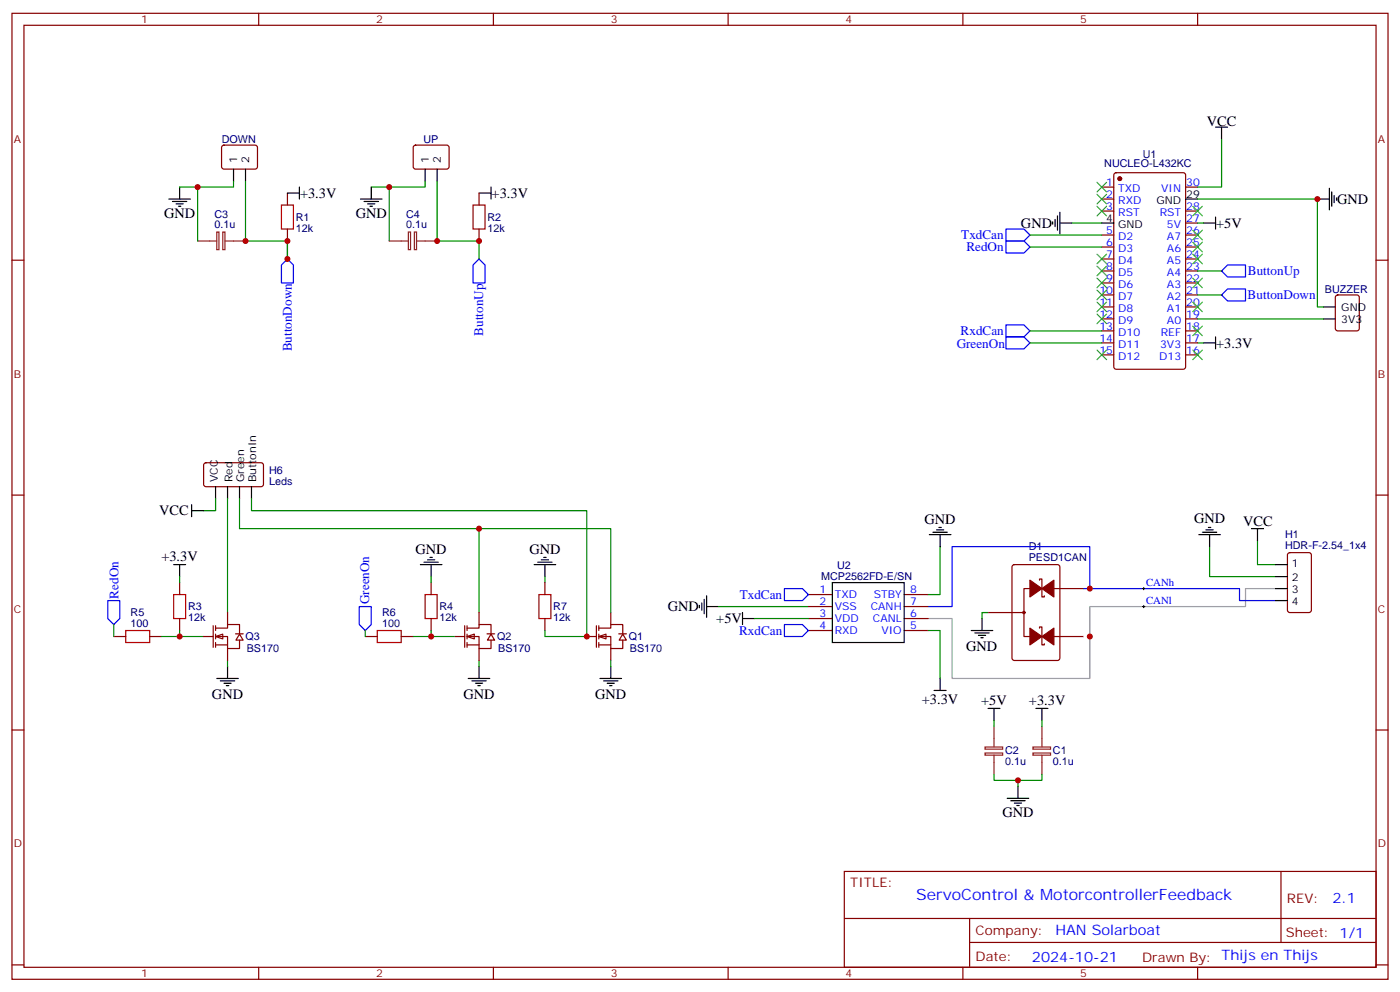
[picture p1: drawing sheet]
<svg xmlns="http://www.w3.org/2000/svg" width="412mm" height="292mm" viewBox="0 0 412 292" stroke-linecap="round" stroke-linejoin="round" font-family="sans-serif">
<g fill="none" stroke="#000" stroke-width=".35">
<path d="M358.1 37.4h3.5M359.8 37.4v3.6M49.7 58.6h6.4M50.8 59.3h4.2M52.9 55.1v3.5M68.8 49.8v3.5M72.3 49.8v3.5M84.7 56.8h3.5M88.2 55.1v3.5M106.2 58.6h6.3M107.2 59.3h4.3M109.4 55.1v3.5"/>
<path d="M125.2 49.8v3.5M128.8 49.8v3.5M141.1 56.8h3.5M144.6 55.1v3.5M349.2 58.6h3.6M388.1 58.6h3.5M391.6 55.4v6.4M392.3 56.5v4.2M393 57.5v2.2M393.7 58.2v.7M51.9 60h2.1M52.6 60.7h.7"/>
<path d="M108.3 60h2.1M109 60.7h.7M310.1 65.3v.7M310.8 64.6v2.1M311.5 63.5v4.3M312.2 65.7h3.5M312.2 62.5v6.3M324.6 65.7h3.5M354.5 65.7h3.6M358.1 63.9v3.5M358.1 99.2v3.5M389.8 90.3h3.5"/>
<path d="M389.8 93.9h3.5M354.5 100.9h3.6M56.4 150.3h3.6M56.4 148.6v3.5M63.5 143.3v3.5M67 143.3v3.5M70.6 143.3v3.5M74.1 143.3v3.5M273.8 157.4h6.3M274.8 156.7h4.2M275.9 156h2.1M276.6 155.3h.7"/>
<path d="M276.9 157.4v3.5M353.1 157.4h6.4M354.2 156.7h4.2M355.2 156h2.2M356 155.3h.7M356.3 157.4v3.5M368.7 155.6h3.5M370.4 155.6v3.5M51.2 166.2h3.5M52.9 166.2v3.5M123.8 166.2h6.4M124.9 165.5h4.2"/>
<path d="M125.9 164.8h2.2M126.6 164.1h.8M127 166.2v3.5M206 178.2v.7M206.7 177.5v2.1M207.4 176.4v4.3M208.1 178.5h3.6M208.1 175.4v6.3M245.2 171.5h21.1v17.6h-21.1zM63.9 199.7h6.3M67 196.2v3.5M137.9 199.7h6.4"/>
<path d="M141.1 196.2v3.5M218.7 182.1h3.5M218.7 180.3v3.5M276.9 199.7v3.5M286.1 185.6h6.4M287.2 186.3h4.2M288.2 187h2.1M288.9 187.7h.7M289.3 182.1v3.5M64.9 200.4h4.2M66 201.1h2.1M66.7 201.8h.7"/>
<path d="M139 200.4h4.2M140.1 201.1h2.1M140.8 201.8h.7M275.2 203.2h3.5M291 208.5h3.6M292.8 208.5v3.6M305.2 208.5h3.5M306.9 208.5v3.6M296.7 235h6.3M297.7 235.7h4.3M298.8 236.4h2.1M299.5 237.1h.7"/>
<path d="M299.9 231.5v3.5"/>
</g>
<g fill="none" stroke="#008700" stroke-width=".35">
<path d="M58.2 55.1v15.8M68.8 53.3v1.8h-15.9M72.3 53.3v17.6h12.4v5.3v-5.3M114.7 55.1v15.8M125.2 53.3v1.8h-15.8M128.8 53.3v17.6h12.3v5.3M352.8 58.6h35.3v31.7h1.7M359.8 41v14.1h-7M303.4 69.2h21.2M303.4 72.7h21.2M315.7 65.7h8.9M352.8 65.7h1.7"/>
<path d="M352.8 79.8h7M303.4 97.4h21.2M352.8 93.9h37M352.8 86.8h7M303.4 100.9h21.2M352.8 100.9h1.7M63.5 146.8v3.5h-3.5M370.4 159.1v7.1h5.3M211.7 178.5h26.4M276.9 160.9v14.1h-3.5M356.3 160.9v8.8h19.4M33.5 183.8v3.6"/>
<path d="M47.6 187.4h12.4M107.6 185.6v1.8M121.7 187.4h5.3M222.2 182.1h15.9M273.4 185.6h3.5v14.1M291 180.3h-1.7v1.8M292.8 212.1v1.7M306.9 212.1v1.7M292.8 227.9v1.8h14.1v-1.8M299.9 229.7v1.8"/>
</g>
<g fill="none" stroke="#870000" stroke-width=".35">
<path d="M3.5 3.9h405.4v284.4h-405.4zM7.1 7.4h398.2v277.3h-398.2zM76.2 3.9v3.5M145.3 3.9v3.5M214.5 3.9v3.5M283.6 3.9v3.5M352.8 3.9v3.5M65.5 42.9l.5-.2 9.4 .1 .4 .6v5.9l-.7 .5-9.4-.1-.4-.6v-5.7zM84.7 56.8v3.6M121.9 42.9l.5-.2 9.5 .1 .4 .6-.1 5.9-.6 .5-9.5-.1-.4-.6v-5.7zM141.1 56.8v3.6M324.6 55.1h3.5"/>
<path d="M324.6 58.6h3.5M328.3 51l.5-.2h19.7l.7 .5v56.7l-.4 .6-20 .1-.7-.5v-56.7zM349.2 55.1h3.6M3.5 76.6h3.6M84.7 67.4v3.5M141.1 67.4v3.5M324.6 62.1h3.5M324.6 69.2h3.5M324.6 72.7h3.5M324.6 76.2h3.5M324.6 79.8h3.5M349.2 62.1h3.6"/>
<path d="M349.2 69.2h3.6M349.2 72.7h3.6M349.2 76.2h3.6M349.2 79.8h3.6M349.2 65.7h3.6M405.3 76.6h3.6M324.6 83.3h3.5M324.6 86.8h3.5M324.6 90.3h3.5M324.6 93.9h3.5M324.6 97.4h3.5M349.2 83.3h3.6"/>
<path d="M349.2 86.8h3.6M349.2 90.3h3.6M349.2 93.9h3.6M349.2 97.4h3.6M393.6 87l.5-.2h5.6l.6 .4 .1 9.5-.5 .6-5.8 .1-.7-.5-.1-9.4zM324.6 100.9h3.5M324.6 104.5h3.5M349.2 100.9h3.6M349.2 104.5h3.6M60.2 136.4l.5-.2 16.5 .1 .4 .6-.1 5.9-.6 .5-16.5-.1-.4-.6v-5.7zM3.5 145.7h3.6M405.3 145.7h3.6"/>
<path d="M52.9 171.5v3.5M127 171.5v3.5M238.1 175h7.1M238.1 178.5h7.1M266.3 175h7.1M266.3 178.5h7.1M298.3 166.4l.5-.2h12.7l.7 .4v27.1l-.5 .7h-12.9l-.6-.4-.1-27.1zM305.2 173.2h-3.6v7.1M306.2 170.8v-.4h.7v5.3h.7v-.3M308.7 173.2h10.6M33.5 187.4h3.5M44.1 187.4h3.5"/>
<path d="M52.9 182.1v3.5M107.6 187.4h3.5M118.2 187.4h3.5M127 182.1v3.5M238.1 182.1h7.1M238.1 185.6h7.1M266.3 182.1h7.1M266.3 185.6h7.1M291 180.3h10.6M301.6 180.3v7.1h3.6M306.2 184.9v-.4h.7v5.3h.7v-.3M308.7 187.4h10.6"/>
<path d="M3.5 214.9h3.6M405.3 214.9h3.6M248.7 256.5h156.6v28.2h-156.6zM377.3 256.5v20.9M248.7 270.4h156.5M285.6 277.4h119.6M285.6 270.4v14.1M3.5 284h3.6M76.2 284.7v3.6M145.3 284.7v3.6M214.5 284.7v3.6M283.6 284.7v3.6"/>
<path d="M352.8 284.7v3.6M405.3 284h3.6"/>
<circle cx="301.6" cy="180.3" r=".35"/>
</g>
<g fill="#870000" stroke="#870000" stroke-width=".35">
<path d="M303.4 184.9l3.5 2.5-3.5 2.4z"/>
<path d="M306.9 187.4l3.5-2.5v4.9z"/>
<path d="M303.4 170.8l3.5 2.4-3.5 2.5z"/>
<path d="M306.9 173.2l3.5-2.4v4.9z"/>
<circle cx="329.8" cy="52.6" r=".53"/>
</g>
<path d="M375.7 173.2h-8.8v5.3h-45.9v21.2h-40.5v-17.6h-7.1" fill="none" stroke="#999" stroke-width=".35"/>
<g fill="none" stroke="#00f" stroke-width=".35">
<path d="M84.7 76.2l1.7 1.8v5.3h-3.5v-5.3zM141.1 76.2l1.8 1.8v5.3h-3.6v-5.3zM296.3 67.4h5.3l1.8 1.8-1.8 1.7h-5.3zM296.3 70.9h5.3l1.8 1.8-1.8 1.8h-5.3zM359.8 79.8l1.8-1.8h5.3v3.5h-5.3zM296.3 95.6h5.3l1.8 1.8-1.8 1.8h-5.3zM296.3 99.2h5.3l1.8 1.7-1.8 1.8h-5.3zM359.8 86.8l1.8-1.7h5.3v3.5h-5.3zM31.7 176.8h3.6v5.3l-1.8 1.7-1.8-1.7zM105.8 178.5h3.6v5.3l-1.8 1.8-1.8-1.8zM231.1 173.2h5.3l1.7 1.8-1.7 1.8h-5.3zM319.3 173.2h1.7"/>
<path d="M375.7 176.8h-10.6v-3.6h-44.1v-12.3h-40.5v17.6h-7.1M231.1 183.8h5.3l1.7 1.8-1.7 1.8h-5.3z"/>
</g>
<path d="M319.3 187.4h1.7" fill="none" stroke="#fff" stroke-width=".35"/>
<g fill="none" stroke="#3c3" stroke-width=".35">
<path d="M323.1 57.2l2.9 2.8M323.1 53.7l2.9 2.8M326 57.2l-2.9 2.8M326 53.7l-2.9 2.8M323.1 60.7l2.9 2.8M323.1 74.8l2.9 2.8M323.1 78.4l2.9 2.8M326 60.7l-2.9 2.8M326 74.8l-2.9 2.8M326 78.4l-2.9 2.8M351.4 71.3l2.8 2.8M351.4 67.8l2.8 2.8"/>
<path d="M351.4 60.7l2.8 2.8M351.4 74.8l2.8 2.8M354.2 60.7l-2.8 2.8M354.2 74.8l-2.8 2.8M354.2 71.3l-2.8 2.8M354.2 67.8l-2.8 2.8M323.1 81.9l2.9 2.8M323.1 85.4l2.9 2.8M323.1 88.9l2.9 2.9M326 81.9l-2.9 2.8M326 85.4l-2.9 2.8M326 88.9l-2.9 2.9"/>
<path d="M351.4 96l2.8 2.8M351.4 88.9l2.8 2.9M351.4 81.9l2.8 2.8M354.2 96l-2.8 2.8M354.2 88.9l-2.8 2.9M354.2 81.9l-2.8 2.8M323.1 103l2.9 2.9M326 103l-2.9 2.9M351.4 103l2.8 2.9M354.2 103l-2.8 2.9"/>
</g>
<g fill="none" stroke="#8c2424" stroke-width=".35">
<path d="M58.2 70.9h5.7M63.9 68.3h.6v5.2h-.6zM65.6 68.3h.7v5.2h-.7zM66.3 70.9h6M114.7 70.9h5.6M120.3 68.3h.6v5.2h-.6zM122.1 68.3h.6v5.2h-.6zM122.8 70.9h6M290.2 219.9h5.1v.6h-5.1zM292.8 213.8v6M304.3 219.9h5.2v.6h-5.2zM306.9 213.8v6"/>
<path d="M290.2 221.7h5.1v.6h-5.1zM292.8 222.3v5.6M304.3 221.7h5.2v.6h-5.2zM306.9 222.3v5.6"/>
</g>
<path d="M82.9 60.4h3.5v7h-3.5zM139.3 60.4h3.6v7h-3.6zM51.2 175h3.5v7.1h-3.5zM125.2 175h3.6v7.1h-3.6zM37 185.6h7.1v3.5h-7.1zM111.1 185.6h7.1v3.5h-7.1z" fill="none" stroke="#a10000" stroke-width=".35"/>
<path d="M336.5 173.2h.8M336.5 178.5h.8M336.9 172.9v.7M336.9 178.2v.7" fill="none" stroke="#000" stroke-width=".29"/>
<path d="M176.4 187.4l2.1-.7v1.4z" fill="#fff" stroke="#870000" stroke-width=".35"/>
<path d="M172.9 187.4h2.8M175.7 184.2v6.3M176.4 184.9h3.5v-1.1h3.5v2.9M176.4 187.4h3.5v3.5h3.5v-2.5M176.4 189.8h3.5M176.4 184.2v1.4M176.4 186.7v1.4M176.4 189.1v1.4M179.9 180.3v3.5M179.9 190.9v3.5M182.3 186.6h2.2M183.4 186.7l1.1 1.7h-2.1z" fill="none" stroke="#870000" stroke-width=".35"/>
<path d="M67 146.8v33.5M70.6 146.8v8.8h109.3v24.7M74.1 146.8v3.5h98.8v37.1M141.1 155.6v24.7M52.9 169.7v1.8M127 169.7v1.8M52.9 185.6v1.8M67 194.4v1.8M127 185.6v1.8h7.1M141.1 194.4v1.8M179.9 194.4v1.8" fill="none" stroke="#008700" stroke-width=".35"/>
<path d="M176.7 199.7h6.4M179.9 196.2v3.5M177.8 200.4h4.2M178.9 201.1h2.1M179.6 201.8h.7" fill="none" stroke="#000" stroke-width=".35"/>
<path d="M137.6 187.4l2.1-.7v1.4z" fill="#fff" stroke="#870000" stroke-width=".35"/>
<path d="M134.1 187.4h2.8M136.9 184.2v6.3M137.6 184.9h3.5v-1.1h3.5v2.9M137.6 187.4h3.5v3.5h3.5v-2.5M137.6 189.8h3.5M137.6 184.2v1.4M137.6 186.7v1.4M137.6 189.1v1.4M141.1 180.3v3.5M141.1 190.9v3.5M143.5 186.6h2.2M144.6 186.7l1.1 1.7h-2.1z" fill="none" stroke="#870000" stroke-width=".35"/>
<path d="M63.5 187.4l2.1-.7v1.4z" fill="#fff" stroke="#870000" stroke-width=".35"/>
<g fill="none" stroke="#870000" stroke-width=".35">
<path d="M160.5 171.5v3.5M379.5 162.9l.4-.2h5.7l.6 .4 .1 16.5-.5 .6-5.9 .1-.6-.5-.1-16.4zM60 187.4h2.8M62.8 184.2v6.3M63.5 184.9h3.5v-1.1h3.6v2.9M63.5 187.4h3.5v3.5h3.6v-2.5M63.5 189.8h3.5M63.5 184.2v1.4M63.5 186.7v1.4M63.5 189.1v1.4M67 180.3v3.5M67 190.9v3.5"/>
<path d="M69.4 186.6h2.2M70.6 186.7l1 1.7h-2.1zM160.5 182.1v3.5"/>
</g>
<path d="M160.5 169.7v1.8M160.5 185.6v1.8h12.4" fill="none" stroke="#008700" stroke-width=".35"/>
<path d="M157.3 166.2h6.4M158.4 165.5h4.2M159.5 164.8h2.1M160.2 164.1h.7M160.5 166.2v3.5M375.7 166.2h3.5M375.7 169.7h3.5M375.7 173.2h3.5M375.7 176.8h3.5" fill="none" stroke="#000" stroke-width=".35"/>
<path d="M158.7 175h3.6v7.1h-3.6z" fill="none" stroke="#a10000" stroke-width=".35"/>
<path d="M323.1 92.5l2.9 2.8M326 92.5l-2.9 2.8" fill="none" stroke="#3c3" stroke-width=".35"/>
<g fill="#c00">
<circle cx="321" cy="173.2" r=".88"/>
<circle cx="321" cy="187.4" r=".88"/>
<circle cx="299.9" cy="229.7" r=".88"/>
<circle cx="72.3" cy="70.9" r=".88"/>
<circle cx="58.2" cy="55.1" r=".88"/>
<circle cx="84.7" cy="70.9" r=".88"/>
<circle cx="141.1" cy="70.9" r=".88"/>
<circle cx="114.7" cy="55.1" r=".88"/>
<circle cx="128.8" cy="70.9" r=".88"/>
<circle cx="84.7" cy="76.2" r=".88"/>
<circle cx="388.1" cy="58.6" r=".88"/>
<circle cx="127" cy="187.4" r=".88"/>
<circle cx="52.9" cy="187.4" r=".88"/>
<circle cx="141.1" cy="155.6" r=".88"/>
<circle cx="172.9" cy="187.4" r=".88"/>
</g>
<text font-size="4.6" fill="#00f" x="269.9" y="265">ServoControl &amp; MotorcontrollerFeedback</text>
<g font-size="4.2">
<text x="355.5" y="37.1">VCC</text>
<text x="88.4" y="58.2">+3.3V</text>
<text x="144.8" y="58.2">+3.3V</text>
<text x="48.3" y="64.2">GND</text>
<text x="104.8" y="64.2">GND</text>
<text x="393.9" y="60">GND</text>
<text x="300.8" y="67.1">GND</text>
<text x="358.2" y="67.1">+5V</text>
<text x="358.2" y="102.3">+3.3V</text>
<text x="46.9" y="151.7">VCC</text>
<text x="272.3" y="154.2">GND</text>
<text x="351.7" y="154.1">GND</text>
<text x="366.2" y="154.9">VCC</text>
<text x="47.5" y="165.2">+3.3V</text>
<text x="122.4" y="163.1">GND</text>
<text x="155.9" y="163.1">GND</text>
<text x="196.7" y="180">GND</text>
<text x="211" y="183.5">+5V</text>
<text x="284.6" y="191.8">GND</text>
<text x="62.4" y="205.8">GND</text>
<text x="136.5" y="205.8">GND</text>
<text x="175.3" y="205.8">GND</text>
<text x="271.5" y="207.1">+3.3V</text>
<text x="289" y="207.4">+5V</text>
<text x="303.1" y="207.4">+3.3V</text>
<text x="295.3" y="240.6">GND</text>
</g>
<g font-size="4.2" fill="#00f">
<text x="392.5" y="265.8">2.1</text>
<text x="310.9" y="275.3">HAN Solarboat</text>
<text x="304" y="283.1">2024-10-21</text>
</g>
<g font-size="3.9" fill="#00f">
<text x="283.2" y="70.4">TxdCan</text>
<text x="284.7" y="74">RedOn</text>
<text x="367.6" y="81.1">ButtonUp</text>
<text x="367.5" y="88.1">ButtonDown</text>
<text x="142.4" y="98.8" transform="rotate(-90 142.4 98.8)">ButtonUp</text>
<text x="283" y="98.7">RxdCan</text>
<text x="85.9" y="103.4" transform="rotate(-90 85.9 103.4)">ButtonDown</text>
<text x="281.8" y="102.5">GreenOn</text>
<text x="34.9" y="176.2" transform="rotate(-90 34.9 176.2)">RedOn</text>
<text x="108.7" y="177.9" transform="rotate(-90 108.7 177.9)">GreenOn</text>
<text x="217.9" y="176.3">TxdCan</text>
<text x="217.7" y="186.9">RxdCan</text>
</g>
<g font-size="3.9" fill="#800">
<text x="250.5" y="261.1">TITLE:</text>
<text x="379.1" y="265.8">REV:</text>
<text x="287.4" y="275.3">Company:</text>
<text x="378.7" y="275.9">Sheet: 1/1</text>
<text x="287.4" y="283">Date:</text>
<text x="336.4" y="283.1">Drawn By: Thijs en Thijs</text>
</g>
<g font-size="3.2" fill="#800">
<text x="41.6" y="6.9">1</text>
<text x="110.8" y="6.9">2</text>
<text x="179.9" y="6.9">3</text>
<text x="249.1" y="6.9">4</text>
<text x="318.2" y="6.9">5</text>
<text x="4.1" y="42">A</text>
<text x="405.9" y="42">A</text>
<text x="4.1" y="111.2">B</text>
<text x="405.9" y="111.2">B</text>
<text x="4.1" y="180.3">C</text>
<text x="405.9" y="180.3">C</text>
<text x="4.1" y="249.4">D</text>
<text x="405.9" y="249.4">D</text>
<text x="41.6" y="287.7">1</text>
<text x="110.8" y="287.7">2</text>
<text x="179.9" y="287.7">3</text>
<text x="249.1" y="287.7">4</text>
<text x="318.2" y="287.7">5</text>
</g>
<g font-size="3.2" fill="#000080">
<text x="65.3" y="42.1">DOWN</text>
<text x="124.7" y="42.1">UP</text>
<text x="336.6" y="46.6">U1</text>
<text x="325.3" y="49.2">NUCLEO-L432KC</text>
<text x="63.2" y="64.1">C3</text>
<text x="87.1" y="65.1">R1</text>
<text x="119.6" y="64.1">C4</text>
<text x="143.6" y="65.1">R2</text>
<text x="63.2" y="67.2">0.1u</text>
<text x="87.1" y="68.2">12k</text>
<text x="119.6" y="67.2">0.1u</text>
<text x="143.6" y="68.2">12k</text>
<text x="390.3" y="86.2">BUZZER</text>
<text x="79.3" y="142.6">Leds</text>
<text x="79.3" y="139.5">H6</text>
<text x="303.1" y="162">D1</text>
<text x="378.5" y="161.6">HDR-F-2.54_1x4</text>
<text x="378.5" y="158.4">H1</text>
<text x="246.6" y="167.3">U2</text>
<text x="303" y="165.1">PESD1CAN</text>
<text x="241.9" y="170.9">MCP2562FD-E/SN</text>
<text x="55.4" y="179.7">R3</text>
<text x="129.5" y="179.7">R4</text>
<text x="163" y="179.7">R7</text>
<text x="38.5" y="184.5">100</text>
<text x="38.5" y="181.4">R5</text>
<text x="55.4" y="182.8">12k</text>
<text x="112.6" y="184.5">100</text>
<text x="112.6" y="181.5">R6</text>
<text x="129.5" y="182.8">12k</text>
<text x="163" y="182.8">12k</text>
<text x="72.3" y="188.5">Q3</text>
<text x="146.4" y="188.5">Q2</text>
<text x="185.2" y="188.5">Q1</text>
<text x="72.7" y="192">BS170</text>
<text x="146.8" y="192">BS170</text>
<text x="185.6" y="192">BS170</text>
<text x="296.1" y="225.2">0.1u</text>
<text x="296.1" y="222">C2</text>
<text x="310.2" y="225.2">0.1u</text>
<text x="310.2" y="222">C1</text>
</g>
<g font-size="3.2">
<text x="69.8" y="48" transform="rotate(-90 69.8 48)">1</text>
<text x="73.4" y="48" transform="rotate(-90 73.4 48)">2</text>
<text x="126.3" y="48" transform="rotate(-90 126.3 48)">1</text>
<text x="129.8" y="48" transform="rotate(-90 129.8 48)">2</text>
<text x="349.4" y="58.2">29</text>
<text x="325.9" y="65.3">4</text>
<text x="340.7" y="60">GND</text>
<text x="329.4" y="67.1">GND</text>
<text x="395.1" y="91.4">GND</text>
<text x="395.1" y="94.9">3V3</text>
<text x="64.2" y="142" transform="rotate(-90 64.2 142)">VCC</text>
<text x="68.4" y="142" transform="rotate(-90 68.4 142)">Red</text>
<text x="72" y="142" transform="rotate(-90 72 142)">Green</text>
<text x="75.5" y="142" transform="rotate(-90 75.5 142)">ButtonIn</text>
<text x="380.5" y="166.9">1</text>
<text x="380.5" y="171.1">2</text>
<text x="380.5" y="174.7">3</text>
<text x="380.5" y="178.2">4</text>
</g>
<g font-size="3.2" fill="#00f">
<text x="325.9" y="54.7">1</text>
<text x="325.9" y="58.2">2</text>
<text x="329.4" y="56.5">TXD</text>
<text x="342.1" y="56.5">VIN</text>
<text x="349.4" y="54.7">30</text>
<text x="325.9" y="61.8">3</text>
<text x="329.4" y="60">RXD</text>
<text x="329.4" y="63.5">RST</text>
<text x="341.6" y="63.5">RST</text>
<text x="349.4" y="65.3">27</text>
<text x="349.4" y="61.8">28</text>
<text x="325.9" y="68.8">5</text>
<text x="329.4" y="70.6">D2</text>
<text x="343.8" y="70.6">A7</text>
<text x="343.8" y="67.1">5V</text>
<text x="349.4" y="68.8">26</text>
<text x="325.9" y="72.4">6</text>
<text x="325.9" y="75.9">7</text>
<text x="329.4" y="74.1">D3</text>
<text x="329.4" y="77.6">D4</text>
<text x="343.8" y="77.6">A5</text>
<text x="343.8" y="74.1">A6</text>
<text x="349.4" y="75.9">24</text>
<text x="349.4" y="72.4">25</text>
<text x="325.9" y="79.4">8</text>
<text x="325.9" y="82.9">9</text>
<text x="329.4" y="81.2">D5</text>
<text x="343.8" y="81.2">A4</text>
<text x="349.4" y="82.9">22</text>
<text x="349.4" y="79.4">23</text>
<text x="323.9" y="86.5">10</text>
<text x="323.9" y="90">11</text>
<text x="329.4" y="84.7">D6</text>
<text x="329.4" y="88.2">D7</text>
<text x="343.8" y="88.2">A2</text>
<text x="343.8" y="84.7">A3</text>
<text x="349.4" y="90">20</text>
<text x="349.4" y="86.5">21</text>
<text x="323.9" y="93.5">12</text>
<text x="329.4" y="91.8">D8</text>
<text x="329.4" y="95.3">D9</text>
<text x="343.8" y="95.3">A0</text>
<text x="343.8" y="91.8">A1</text>
<text x="349.4" y="93.5">19</text>
<text x="323.9" y="97">13</text>
<text x="323.9" y="100.6">14</text>
<text x="329.4" y="98.8">D10</text>
<text x="341.9" y="98.8">REF</text>
<text x="349.4" y="100.6">17</text>
<text x="349.4" y="97">18</text>
<text x="323.9" y="104.1">15</text>
<text x="329.4" y="102.3">D11</text>
<text x="329.4" y="105.9">D12</text>
<text x="341.5" y="105.9">D13</text>
<text x="341.7" y="102.3">3V3</text>
<text x="349.4" y="104.1">16</text>
<text x="337.6" y="172.4">CANh</text>
<text x="241.4" y="174.7">1</text>
<text x="241.4" y="178.2">2</text>
<text x="245.9" y="176.1">TXD</text>
<text x="245.9" y="179.6">VSS</text>
<text x="256.5" y="179.6">CANH</text>
<text x="257.4" y="176.1">STBY</text>
<text x="268.1" y="178.2">7</text>
<text x="268.1" y="174.7">8</text>
<text x="337.6" y="177.7">CANl</text>
<text x="241.4" y="181.7">3</text>
<text x="241.4" y="185.2">4</text>
<text x="245.9" y="183.1">VDD</text>
<text x="257.1" y="183.1">CANL</text>
<text x="268.1" y="185.2">5</text>
<text x="268.1" y="181.7">6</text>
<text x="245.9" y="186.7">RXD</text>
<text x="259.6" y="186.7">VIO</text>
</g>
</svg>
